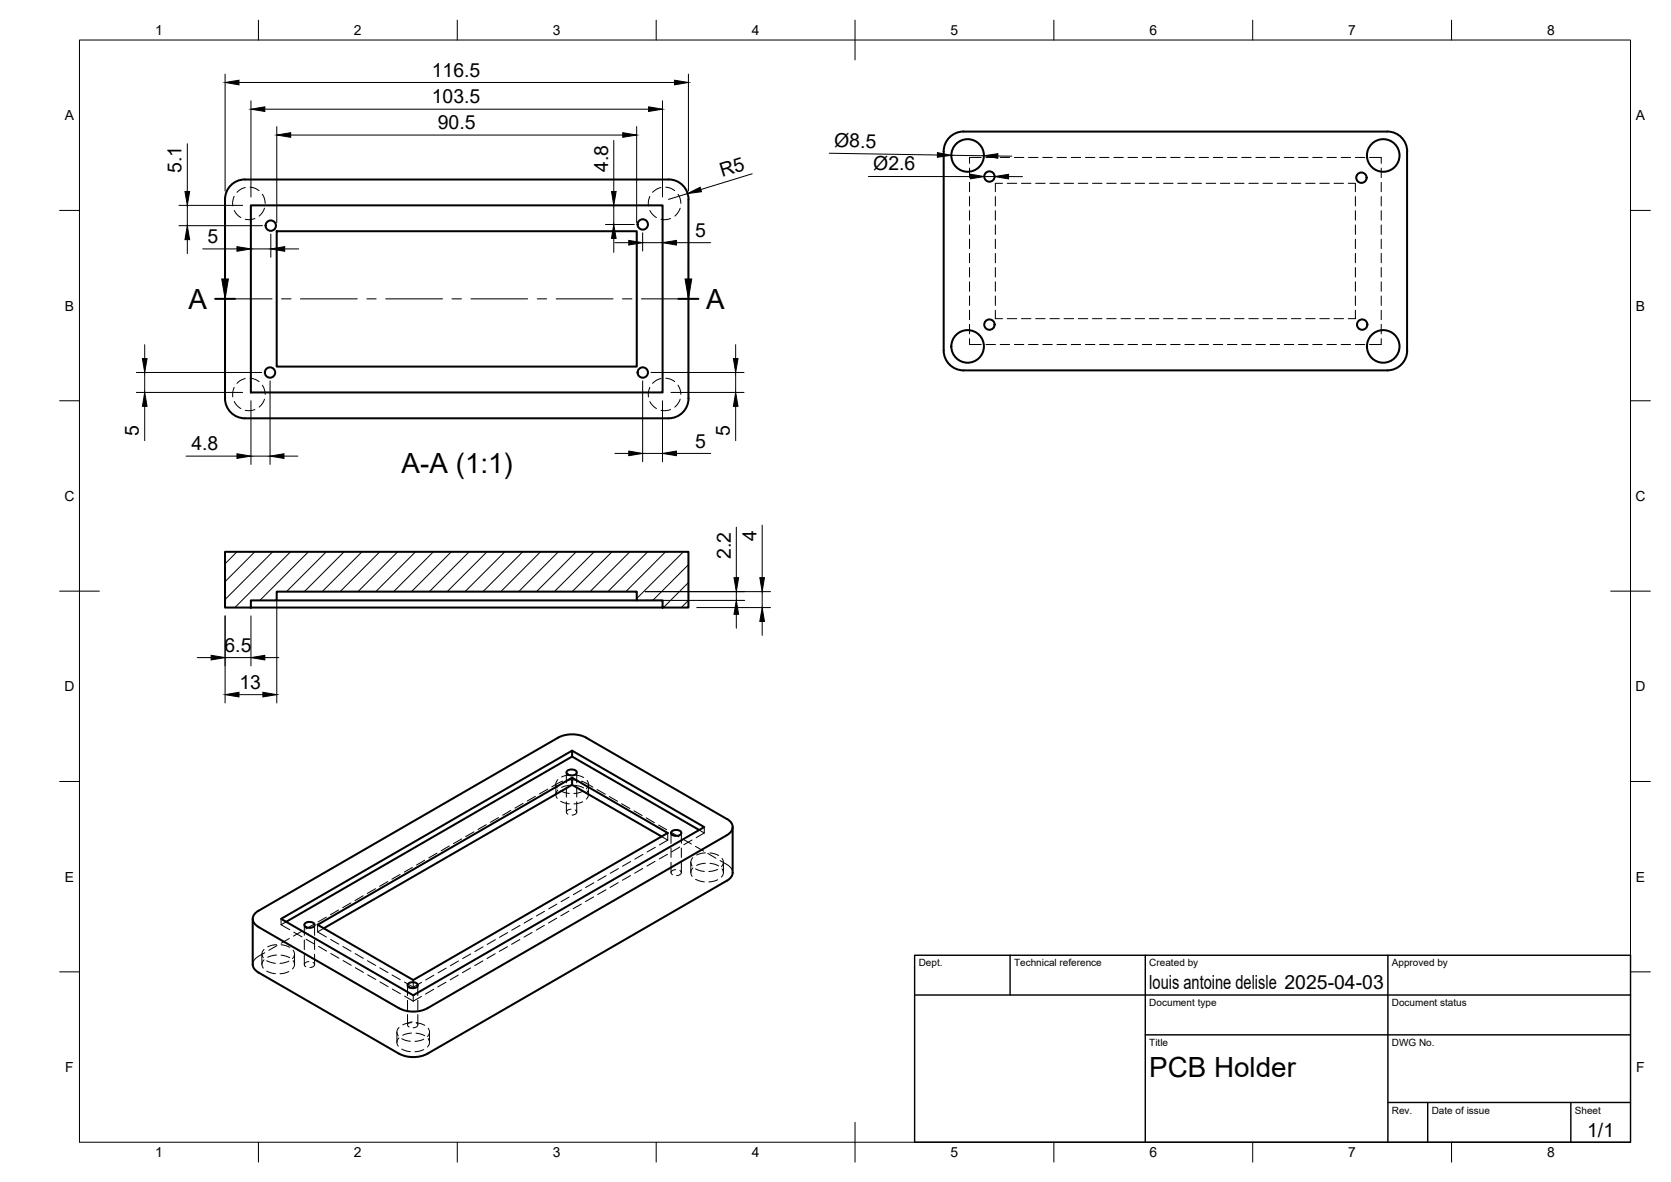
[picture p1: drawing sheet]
<svg xmlns="http://www.w3.org/2000/svg" width="420mm" height="297mm" viewBox="0 0 420 297" stroke-linecap="round" stroke-linejoin="round" font-family="sans-serif">
<!-- layer: Hidden -->
<g fill="none" stroke="#000" stroke-width=".25">
<path d="M246.7 39.6h-2.9v1.4M247.9 39.6h2.4M251.5 39.6h2.4M255.1 39.6h2.3M258.6 39.6h2.4M262.2 39.6h2.4M265.8 39.6h2.4M269.3 39.6h2.4M272.9 39.6h2.4M276.5 39.6h2.4M280.1 39.6h2.3M283.6 39.6h2.4"/>
<path d="M287.2 39.6h2.4M290.8 39.6h2.4M294.3 39.6h2.4M297.9 39.6h2.4M301.5 39.6h2.4M305.1 39.6h2.3M308.6 39.6h2.4M312.2 39.6h2.4M315.8 39.6h2.4M319.4 39.6h2.3M322.9 39.6h2.4M326.5 39.6h2.4"/>
<path d="M330.1 39.6h2.4M333.7 39.6h2.3M337.2 39.6h2.4M340.8 39.6h2.4M344.4 39.6h2.9v1.4M58.9 49.3l-.4 1.2v1.2M58.9 52.9l.6 .9 1.1 .9M61.7 47.1l-.8 .3-1.3 .9M62.9 47l1.4 .4 .8 .5M64.1 54.9l-.9 .3-1.5-.1M66 48.8l.5 1.2 .2 1.1M66.5 52.3l-.5 1-.8 1"/>
<path d="M163.4 49.3l-.4 1.2v1.2M163.4 52.9l.6 .9 1.1 .9M166.2 47.1l-.8 .3-1.3 .9M167.4 47l1.4 .4 .9 .5M168.6 54.9l-.9 .3-1.5-.1M170.5 48.8l.5 1.2 .2 1.1M171 52.3l-.5 1-.8 1M243.8 42.2v2.4M243.8 45.8v2.4M243.8 49.4v2.4M243.8 52.9v2.4M243.8 56.5v2.4"/>
<path d="M250.3 49.4v2.4M250.3 52.9v2.4M250.3 56.5v2.4M252.1 46.1h-1.8v2.1M253.3 46.1h2.4M256.8 46.1h2.4M260.4 46.1h2.4M264 46.1h2.4M267.5 46.1h2.4M271.1 46.1h2.4M274.7 46.1h2.4M278.3 46.1h2.3"/>
<path d="M281.9 46.1h2.3M285.4 46.1h2.4M289 46.1h2.4M292.6 46.1h2.3M296.1 46.1h2.4M299.7 46.1h2.4M303.3 46.1h2.4M306.9 46.1h2.3M310.4 46.1h2.4M314 46.1h2.4M317.6 46.1h2.4M321.1 46.1h2.4"/>
<path d="M324.7 46.1h2.4M328.3 46.1h2.4M331.9 46.1h2.3M335.4 46.1h2.4M339 46.1h1.8v2.1M340.8 49.4v2.4M340.8 52.9v2.4M340.8 56.5v2.4M347.3 42.2v2.4M347.3 45.8v2.4M347.3 49.4v2.4M347.3 52.9v2.4"/>
<path d="M347.3 56.5v2.4M243.8 60.1v2.4M243.8 63.7v2.3M243.8 67.2v2.4M243.8 70.8v2.4M243.8 74.4v2.4M243.8 78v2.3M250.3 60.1v2.4M250.3 63.7v2.3M250.3 67.2v2.4M250.3 70.8v2.4M250.3 74.4v2.4"/>
<path d="M250.3 78v2.1h1.8M340.8 78v2.1h-1.8M340.8 60.1v2.4M340.8 63.7v2.3M340.8 67.2v2.4M340.8 70.8v2.4M340.8 74.4v2.4M347.3 60.1v2.4M347.3 63.7v2.3M347.3 67.2v2.4M347.3 70.8v2.4M347.3 74.4v2.4"/>
<path d="M347.3 78v2.3M58.9 97.4l-.4 1.1v1.2M61.7 95.1l-1.3 .6-.8 .6M62.9 95l1.4 .4 .8 .5M66 96.8l.5 1.2 .2 1.1M163.4 97.4l-.4 1.1v1.2M166.2 95.1l-1.3 .6-.8 .6M167.4 95l1.4 .4 .9 .5M170.5 96.8l.5 1.2 .2 1.1M243.8 85.1v1.5h2.9M243.8 81.5v2.4M247.9 86.6h2.4"/>
<path d="M251.5 86.6h2.4M253.3 80.1h2.4M255.1 86.6h2.3M256.8 80.1h2.4M258.6 86.6h2.4M260.4 80.1h2.4M262.2 86.6h2.4M264 80.1h2.4M265.8 86.6h2.4M267.5 80.1h2.4M269.3 86.6h2.4M271.1 80.1h2.4"/>
<path d="M272.9 86.6h2.4M274.7 80.1h2.4M276.5 86.6h2.4M278.3 80.1h2.3M280.1 86.6h2.3M281.9 80.1h2.3M283.6 86.6h2.4M285.4 80.1h2.4M287.2 86.6h2.4M289 80.1h2.4M290.8 86.6h2.4M292.6 80.1h2.3"/>
<path d="M294.3 86.6h2.4M296.1 80.1h2.4M297.9 86.6h2.4M299.7 80.1h2.4M301.5 86.6h2.4M303.3 80.1h2.4M305.1 86.6h2.3M306.9 80.1h2.3M308.6 86.6h2.4M310.4 80.1h2.4M312.2 86.6h2.4M314 80.1h2.4"/>
<path d="M315.8 86.6h2.4M317.6 80.1h2.4M319.4 86.6h2.3M321.1 80.1h2.4M322.9 86.6h2.4M324.7 80.1h2.4M326.5 86.6h2.4M328.3 80.1h2.4M330.1 86.6h2.4M331.9 80.1h2.3M333.7 86.6h2.3M335.4 80.1h2.4"/>
<path d="M337.2 86.6h2.4M340.8 86.6h2.4M347.3 81.5v2.4M347.3 85.1v1.5h-2.9M58.9 100.9l.6 .9 1.1 .9M64.1 102.9l-.9 .3-1.5-.1M66.5 100.3l-.5 1-.8 1M163.4 100.9l.6 .9 1.1 .9M168.6 102.9l-.9 .3-1.5-.1M171 100.3l-.5 1-.8 1M137.7 198.3l-2 1.2M139.8 197.1v2.6"/>
<path d="M140.3 195.9a1.48 1.48 0 0 0-.2 2.1M140.3 198.5a1.5 1.5 0 0 0-.2 2.1M141 198.7l2.2 .7M141.5 196.3l-2.8 1.4M142.4 194.1v2.6M142.4 197.9v2.4M142.7 196.1h2.3M143.4 194.7l-2.2 .6M143.4 197.3l-2.2 .6M144.6 194.7l2.1 .7M144.6 197.3l2.1 .7M145 194.1v2.6"/>
<path d="M145 197.9v2.4M146.2 196.3l2.9 1.5M146.5 198.9l-2.2 .5M147.6 196.1l.4 1.1-.6 1M147.6 198.7l.4 1.1-.6 1M148 197.1v2.6M150.1 198.4l2.1 1.2M100.6 219.8l-2.1 1.1M103.7 218l-2.1 1.2M106.8 216.2l-2.1 1.2M109.9 214.4l-2.1 1.2M113 212.6l-2.1 1.2"/>
<path d="M116.1 210.8l-2.1 1.2M119.2 209l-2.1 1.2M122.3 207.2l-2.1 1.2M125.3 205.5l-2 1.2M128.4 203.7l-2 1.2M131.5 201.9l-2 1.2M134.6 200.1l-2 1.2M141 201.4l.9 .4 1.3 .2M142.4 201.5v2.6M143.6 203.4a.78 .78 0 0 0-.9 .2 .78 .78 0 0 0-.1 .9l.2 .1M144.6 203.6a.66 .66 0 0 1 .4 .8 .66 .66 0 0 1-.8 .4h-.4M145 201.5v2.6"/>
<path d="M146.5 201.5l-2.2 .5M153.2 200.2l2.1 1.2M155.5 218.3l-2.1 1.2M156.3 202l2.1 1.2M158.6 216.5l-2.1 1.2M159.4 203.8l2.1 1.1M161.6 218.2l-2 1.2M161.7 214.7l-2.1 1.2M162.5 205.5l2 1.2M164.7 216.5l-2 1.1M164.8 212.9l-2.1 1.2M165.6 207.3l2 1.2"/>
<path d="M166.3 210.2l1.6 .9M167.8 214.7l-2 1.2M167.9 209.3v1.8M167.9 211.1l-2.1 1.2M168.7 209.1l2 1.2M168.7 209.3v2.6M168.7 213.1v2.4M168.7 216.7v2.6M169.9 218.5a.78 .78 0 0 0-.9 .3 .78 .78 0 0 0 0 .9l.1 .1M170.9 212.9l-2.1 1.2M170.9 218.8a.66 .66 0 0 1 .4 .8 .66 .66 0 0 1-.8 .4h-.4M171.3 209.3v2.6"/>
<path d="M171.3 213.1v2.4M171.3 216.7v2.6M171.8 210.9l2 1.2M173.7 216.7v2.6M174 211.1l-2.1 1.2M174.2 215.5l-.5 1 .3 1.1M174.2 218.1a1.57 1.57 0 0 0-.2 2.1M174.9 212.7l2 1.2M174.9 218.3l2.2 .7M175.8 208.6l1.3 .7M177.1 209.3l-2.1 1.2M177.1 207.8v1.5"/>
<path d="M177.4 214.3l-2.2 .6M177.4 216.9l-2.2 .6M178 214.5l2 1.2M178.5 214.3l2.2 .7M178.5 217l2.2 .6M180.4 218.5l-2.2 .5M181.1 216.3l2.4 1.4 .4 .6 .3 1M181.5 215.7l.4 1.1-.5 1M181.5 218.3l.4 1.2-.5 .9M181.9 216.7v2.6M65.8 239.7v2.7M66.4 238.6a1.48 1.48 0 0 0-.2 2.1"/>
<path d="M66.6 239.4l-2.3 1.4-.6 .9-.2 .7M69.5 237.4l-2.2 .5M69.7 237.6l-2.1 1.2M70.7 237.4l2.2 .7M70.7 232.4l2.2 1.2M70.7 230.9v1.5M71.9 231.7l-1.2 .7M72.7 235.8l-2 1.2M73.7 238.8l.3 1.1-.4 1M73.9 234.3l2 1.1M74.1 239.7v2.7M75.9 234l-2.1 1.3"/>
<path d="M76.5 232.4v2.6M76.5 236.2v2.4M76.5 239.8v2.6M77 236l2 1.2M79 232.3l-2.1 1.2M79.1 232.4v2.6M79.1 236.2v2.4M79.1 239.8v2.6M79.9 232.4v1.8l2.2 1.3M80.1 237.8l2 1.2M81.4 233.3l-1.5 .9M82 230.5l-2 1.2"/>
<path d="M83.1 236.1l2.1 1.2M83.2 239.6l2 1.2M85.1 228.7l-2 1.2M86.2 237.9l2.1 1.1M88.2 226.9l-2 1.2M89.3 239.6l2.1 1.2M91.3 225.1l-2 1.2M94.4 223.3l-2 1.2M97.5 221.5l-2.1 1.2M118.4 239.7l-2.1 1.2M121.5 237.9l-2.1 1.2M124.5 239.7l-2.1 1.2"/>
<path d="M124.6 236.1l-2.1 1.2M127.6 237.9l-2.1 1.2M127.7 234.4l-2.1 1.1M130.7 236.1l-2.1 1.2M130.7 232.6l-2 1.2M133.8 234.3l-2.1 1.2M133.8 230.8l-2 1.2M136.9 232.5l-2.1 1.2M136.9 229l-2 1.2M140 230.7l-2.1 1.3M140 227.2l-2 1.2M143.1 229l-2.1 1.2"/>
<path d="M143.1 225.4l-2 1.2M146.2 227.2l-2.1 1.2M146.2 223.6l-2.1 1.2M149.3 225.4l-2.1 1.2M149.3 221.9l-2.1 1.1M152.4 223.6l-2.1 1.2M152.4 220.1l-2.1 1.2M155.4 221.8l-2 1.2M158.5 220l-2 1.2M174.9 221l2.2 .6M180.4 221.1l-2.2 .5M66.4 241.2a1.48 1.48 0 0 0-.2 2.1"/>
<path d="M67.1 241.4l2.2 .7M67.1 244l2.2 .7M69.5 240l-2.2 .6M70.7 240l2.2 .7M72.6 241.5l-2.2 .6M72.6 244.2l-2.2 .5M73.7 241.4a1.53 1.53 0 0 1-.1 2.1M77.7 241.6a.79 .79 0 0 0-.9 .3 .79 .79 0 0 0-.1 .9l.2 .1M78.7 241.9a.66 .66 0 0 1 .4 .8 .66 .66 0 0 1-.8 .4h-.4M86.3 241.4l2 1.2M89.3 243.2l2.1 1.2M92.4 241.4l2.1 1.2"/>
<path d="M92.4 245l2.1 1.2M95.5 243.2l2.1 1.2M95.5 246.7l2.1 1.3M98.6 245l2 1.2M98.6 248.5l2.1 1.2M99.8 259.3v2.7M100.3 258.2a1.5 1.5 0 0 0-.2 2.1M101.7 246.8l2.2 1.3M101.7 250.3l2.2 1.3M102.5 247.6v2.6M102.5 251.4v2.4M102.5 255v2.5"/>
<path d="M103.5 257l-2.2 .5M103.5 259.6l-2.2 .6M103.6 256.8a.79 .79 0 0 0-.9 .2 .79 .79 0 0 0 0 1l.1 .1M103.9 246.3v1.8M103.9 250.1v1.5M104.6 257l2.2 .7M104.6 259.6l2.2 .7M104.7 257a.66 .66 0 0 1 .3 .9 .66 .66 0 0 1-.8 .4h-.3M105.1 247.6v2.6M105.1 251.4v2.4M105.1 255v2.5M106 250.4l-2.1 1.2"/>
<path d="M106 246.9l-2.1 1.2M107.7 258.4a1.48 1.48 0 0 1-.2 2.1M108 259.3v2.7M109.1 248.6l-2.1 1.2M109.1 245.1l-2.1 1.2M112.1 246.8l-2 1.2M112.2 243.3l-2.1 1.2M115.2 245.1l-2 1.1M115.3 241.5l-2.1 1.2M118.3 243.3l-2 1.1M121.4 241.5l-2 1.2M100.3 260.8l-.5 1 .3 1.1"/>
<path d="M101 261l2.2 .7M101 263.6l2.2 .7M106.6 261.1l-2.2 .6M106.6 263.8l-2.2 .5M107.7 261a1.5 1.5 0 0 1-.2 2.1"/>
</g>
<!-- layer: Visible -->
<g fill="none" stroke="#000" stroke-width=".51">
<path d="M237.3 38.1v50a5 5 0 0 0 5 5h106.5a5 5 0 0 0 5-5M237.3 38.1a5 5 0 0 1 5-5.1l106.5 .1a5 5 0 0 1 5 5M353.8 38.1v50M61.6 45.1h106.5M63.1 51.6h103.5v47h-103.5zM69.6 58.1h90.5v34h-90.5zM168.1 45.1a5 5 0 0 1 5 5v50a5 5 0 0 1-5 5h-106.5a5 5 0 0 1-5-5v-50a5 5 0 0 1 5-5M63.1 152.7h110v-14h-116.5v14h6.5v-1.8h6.5v-2.2h90.5v2.2h6.5v1.8M69.6 150.9h90.5M142.5 193.8a1.6 1.6 0 0 1 2.5 .3 1.5 1.5 0 0 1-2.6 0zM143.8 195.4l-63.9 37 24 13.9 64-37-24.1-13.9v1.8M143.8 197.2l22.5 13"/>
<path d="M143.8 197.2l-62.4 36.1M143.8 190.1l32 18.5M143.8 190.1l-71.9 41.6M143.8 188.6v1.5M168.8 209a1.6 1.6 0 0 1 2.5 .3 1.5 1.5 0 0 1-2.6 0zM182.8 205.8l-35.4-20.4a7.8 7.8 0 0 0-7.1 0l-75.3 43.5a2.17 2.17 0 0 0-1.5 2 2.17 2.17 0 0 0 1.5 2.1l35.4 20.4a7.8 7.8 0 0 0 7.1 0l75.3-43.5M182.8 205.8a2.16 2.16 0 0 1 1.4 2 2.16 2.16 0 0 1-1.4 2.1M184.2 207.8v11.5M184.2 219.3a2.42 2.42 0 0 1-1.4 2M63.5 230.9v11.5M70.7 230.9l73.1-42.3 33.3 19.2-73.2 42.3zM76.6 232.1a1.6 1.6 0 0 1 2.5 .3 1.5 1.5 0 0 1-2.6 0z"/>
<path d="M182.8 221.3l-75.3 43.5a7.8 7.8 0 0 1-7.1 0l-35.4-20.4a2.61 2.61 0 0 1-1.5-2M102.6 247.3a1.6 1.6 0 0 1 2.5 .3 1.5 1.5 0 0 1-2.6 0z"/>
<circle cx="243.3" cy="39.1" r="4.1"/>
<circle cx="347.8" cy="39.1" r="4.1"/>
<circle cx="68.1" cy="56.7" r="1.3"/>
<circle cx="161.6" cy="56.4" r="1.3"/>
<circle cx="248.8" cy="44.4" r="1.3"/>
<circle cx="342.3" cy="44.7" r="1.3"/>
<circle cx="67.9" cy="93.6" r="1.3"/>
<circle cx="161.6" cy="93.6" r="1.3"/>
<circle cx="243.3" cy="87.1" r="4.1"/>
<circle cx="248.8" cy="81.6" r="1.3"/>
<circle cx="342.5" cy="81.6" r="1.3"/>
<circle cx="347.8" cy="87.1" r="4.1"/>
</g>
<!-- layer: BORDER -->
<g fill="none" stroke="#000" stroke-width=".25">
<path d="M20 10.1h390v276.9h-390zM65 5.1v5M115 5.1v5M165 5.1v5M215 5.1v10M265 5.1v5M315 5.1v5M365 5.1v5M15 52.9h5M410 52.9h5M15 100.7h5M410 100.7h5"/>
<path d="M15 148.6h10M405 148.6h10M15 196.4h5M410 196.4h5M15 244.2h5M410 244.2h5M65 287v5M115 287v5M165 287v5M215 282.1v9.9M265 287v5M315 287v5"/>
<path d="M365 287v5"/>
</g>
<!-- layer: TITLEBLOCK -->
<path d="M230 240.1h180v46.9h-180zM230 250h180M254 240.1v9.9M288 240.1v46.9M349 240.1v46.9M288 260.1h122M349 277.1h61M359 277.1v9.9M395 277.1v9.9" fill="none" stroke="#000" stroke-width=".36"/>
<!-- layer: Hatching -->
<g fill="none" stroke="#000" stroke-width=".25">
<path d="M59.6 138.7l-3 3M64.1 138.7l-7.5 7.5M68.6 138.7l-12 12M73 138.7l-13.9 14M77.6 138.7l-12.3 12.2M82 138.7l-10 10M86.5 138.7l-10 10M91 138.7l-10 10M95.5 138.7l-10 10M100 138.7l-10 10M104.5 138.7l-10 10M109 138.7l-10 10"/>
<path d="M113.5 138.7l-10 10M118 138.7l-10.1 10M122.4 138.7l-10 10M126.9 138.7l-10 10M131.4 138.7l-10 10M135.9 138.7l-10 10M140.4 138.7l-10 10M144.9 138.7l-10 10M149.4 138.7l-10 10M153.9 138.7l-10 10M158.4 138.7l-10 10M162.9 138.7l-10.1 10"/>
<path d="M167.3 138.7l-9.9 10M171.8 138.7l-11.7 11.7M173.1 141.9l-9 9M173.1 146.4l-6.3 6.3M173.1 150.9l-1.8 1.8"/>
</g>
<!-- layer: Section Lines -->
<path d="M54.1 75.1h5M170.6 75.1h5" fill="none" stroke="#000" stroke-width=".51"/>
<g fill="none" stroke="#000" stroke-width=".25">
<path d="M56.6 65.1v5M59.1 75.1h9.3M70.8 75.1h2.4M75.5 75.1h14.3M92.2 75.1h2.4M97 75.1h14.3M113.6 75.1h2.4M118.4 75.1h14.3M135.1 75.1h2.4M139.8 75.1h14.3M156.5 75.1h2.4M161.3 75.1h9.3"/>
<path d="M173.1 65.1v5"/>
</g>
<path d="M55.8 70.1h1.6l-.8 5zM172.3 70.1h1.6l-.8 5z" fill="#000" stroke="#000" stroke-width=".25"/>
<!-- layer: FD_Dimensions -->
<g fill="none" stroke="#000" stroke-width=".25">
<path d="M56.6 18.6v29.4M173.1 18.6v29.4M47.1 36.1v12M60.1 20.7h109.5M63.1 25.3v24.2M66.6 27.4h96.5M69.6 31.8v24.2M73.1 33.9h83.5M154.3 35.3v12.8M160.1 31.8v24.2M166.6 25.3v24.2M208.5 38.5l27.2 .5"/>
<path d="M239.2 39l8.2 .1M250.9 39.2l3.5 .1M45 56.7h21M45 51.6h16M47.1 51.6v5.1M68.1 58.8v5.9M152.2 56.4h7.3M154.3 51.6v4.8M154.3 59.9v3.5M161.6 58.5v4.6M172.9 48.6l-4.8 1.5M189.1 43.7l-12.9 3.9"/>
<path d="M218.4 44.4h25.6M247.5 44.4h2.6M253.6 44.4h3.5M47.1 60.2v3.5M51 62.6h8.6M63.1 62.6h5M71.6 62.6h3.5M154.6 61h3.5M161.6 61h5M170.1 61h8.6M34.3 93.6h31.5M34.3 98.6h26.7"/>
<path d="M36.4 86.6v3.5M36.4 93.6v5M67.9 95.7v21M161.6 95.7v20.3M163.7 93.6h23.4M168.7 98.6h18.4M185 86.6v3.5M185 93.6v5M36.4 102.1v8.6M46.8 114.6h12.8M63.1 100.7v16M63.1 114.6h4.8"/>
<path d="M71.4 114.6h3.5M154.6 113.9h3.5M161.6 113.9h5M166.6 100.7v15.3M170.1 113.9h8.6M185 102.1v8.6M185.1 132.5v12.7M191.6 132v13.2M56.6 154.8v21.9M63.1 154.8v12.6M69.6 150.8v25.9M162.2 148.7h31.5"/>
<path d="M162.2 150.9h25M175.2 152.7h18.5M185.1 148.7v2.2M185.1 154.4v3.5M191.6 148.7v4M191.6 156.2v3.5M49.6 165.3h3.5M56.6 165.3h6.5M60.1 174.6h6M66.6 165.3h3.5"/>
</g>
<g fill="#000" stroke="#000" stroke-width=".25">
<path d="M56.6 20.7l3.5-.5v1.1zM63.1 27.4l3.5-.6v1.2zM69.6 33.9l3.5-.6v1.2zM156.6 33.3l3.5 .6-3.5 .6zM163.1 26.8l3.5 .6-3.5 .6zM169.6 20.2l3.5 .5-3.5 .6zM235.7 38.4l3.5 .6-3.5 .5zM247.4 39.1l3.5-.5v1.2zM46.5 48.1h1.2l-.6 3.5zM154.3 56.4l.6 3.5h-1.1zM153.8 48.1h1.1l-.6 3.5zM172.9 48.6l3.1-1.5 .4 1.1z"/>
<path d="M244 43.8l3.5 .6-3.5 .5zM250.1 44.4l3.5-.6v1.2zM47.1 56.7l.6 3.5h-1.2zM59.6 62l3.5 .6-3.5 .5zM68.1 62.6l3.5-.6v1.1zM158.1 60.4l3.5 .6-3.5 .6zM166.6 61l3.5-.6v1.2zM35.8 90.1h1.2l-.6 3.5zM184.4 90.1h1.2l-.6 3.5zM36.4 98.6l.6 3.5h-1.2zM59.6 114l3.5 .6-3.5 .6zM67.9 114.6l3.5-.6v1.2z"/>
<path d="M158.1 113.4l3.5 .5-3.5 .6zM166.6 113.9l3.5-.5v1.1zM185 98.6l.6 3.5h-1.2zM185.1 150.9l.6 3.5h-1.1zM184.6 145.2h1.1l-.6 3.5zM191.6 152.7l.6 3.5h-1.1zM191.1 145.2h1.1l-.6 3.5zM53.1 164.7l3.5 .6-3.5 .5zM56.6 174.6l3.5-.6v1.1zM66.1 174l3.5 .6-3.5 .5zM63.1 165.3l3.5-.6v1.1z"/>
</g>
<g font-size="7">
<text x="47.4" y="77.6">A</text>
<text x="177.6" y="77.6">A</text>
<text x="101" y="119">A-A (1:1)</text>
<text x="289" y="270.6">PCB Holder</text>
</g>
<g font-size="4.9">
<text x="108.6" y="19.3">116.5</text>
<text x="108.6" y="26">103.5</text>
<text x="110.1" y="32.5">90.5</text>
<text x="209.7" y="37" transform="rotate(1 209.7 37)">Ø8.5</text>
<text x="45.6" y="43.4" transform="rotate(-90 45.6 43.4)">5.1</text>
<text x="152.9" y="43.3" transform="rotate(-90 152.9 43.3)">4.8</text>
<text x="181.6" y="44.5" transform="rotate(-17 181.6 44.5)">R5</text>
<text x="219.6" y="42.8">Ø2.6</text>
<text x="174.8" y="59.5">5</text>
<text x="52.2" y="61.1">5</text>
<text x="34.9" y="109.5" transform="rotate(-90 34.9 109.5)">5</text>
<text x="48.1" y="113.2">4.8</text>
<text x="174.8" y="112.5">5</text>
<text x="183.5" y="109.5" transform="rotate(-90 183.5 109.5)">5</text>
<text x="190.2" y="135.8" transform="rotate(-90 190.2 135.8)">4</text>
<text x="183.7" y="140.4" transform="rotate(-90 183.7 140.4)">2.2</text>
<text x="56.5" y="163.8">6.5</text>
<text x="60.2" y="173.1">13</text>
<text x="289" y="248.5">louis antoine delisle 2025-04-03</text>
<text x="399.1" y="285.7">1/1</text>
</g>
<g font-size="3.5">
<text x="39" y="8.8">1</text>
<text x="89" y="8.8">2</text>
<text x="139" y="8.8">3</text>
<text x="189" y="8.8">4</text>
<text x="239" y="8.8">5</text>
<text x="289" y="8.8">6</text>
<text x="339" y="8.8">7</text>
<text x="389" y="8.8">8</text>
<text x="16.3" y="30.2">A</text>
<text x="411.3" y="30.2">A</text>
<text x="16.3" y="78">B</text>
<text x="411.3" y="78">B</text>
<text x="16.2" y="125.9">C</text>
<text x="411.2" y="125.9">C</text>
<text x="16.2" y="173.7">D</text>
<text x="411.2" y="173.7">D</text>
<text x="16.3" y="221.6">E</text>
<text x="411.3" y="221.6">E</text>
<text x="16.4" y="269.4">F</text>
<text x="411.4" y="269.4">F</text>
<text x="39" y="290.8">1</text>
<text x="89" y="290.8">2</text>
<text x="139" y="290.8">3</text>
<text x="189" y="290.8">4</text>
<text x="239" y="290.8">5</text>
<text x="289" y="290.8">6</text>
<text x="339" y="290.8">7</text>
<text x="389" y="290.8">8</text>
</g>
<g font-size="2.5">
<text x="231" y="242.9">Dept.</text>
<text x="255" y="242.9">Technical reference</text>
<text x="289" y="242.9">Created by</text>
<text x="350" y="242.9">Approved by</text>
<text x="289" y="252.8">Document type</text>
<text x="350" y="252.8">Document status</text>
<text x="289" y="262.9">Title</text>
<text x="350" y="262.9">DWG No.</text>
<text x="350" y="279.9">Rev.</text>
<text x="360" y="279.9">Date of issue</text>
<text x="396" y="279.9">Sheet</text>
</g>
</svg>
